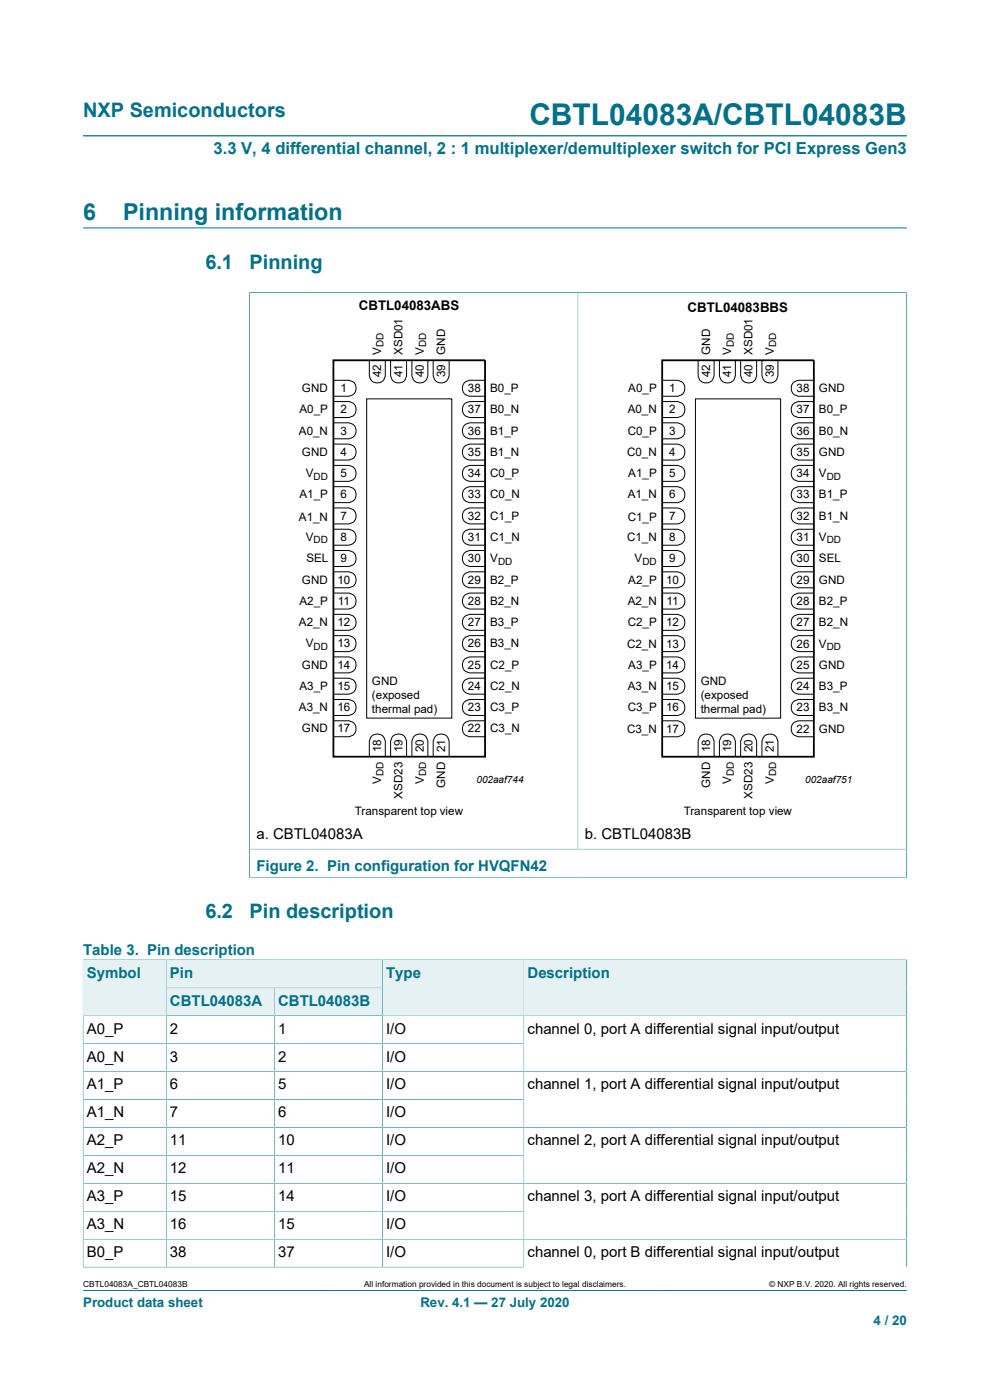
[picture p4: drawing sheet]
<svg xmlns="http://www.w3.org/2000/svg" width="210mm" height="297mm" viewBox="0 0 210 297" stroke-linecap="round" stroke-linejoin="round" font-family="sans-serif">
<path d="M17.6 28.8h174.8M17.6 48.3h174.8M52.8 62h139.5M52.9 62v124.3M122.6 62v118.1M192.3 62v124.3M52.8 186.2h139.5M52.9 180.1h139.4M35.3 203.6h45.8v6h-45.8zM17.6 273.8h174.8" fill="none" stroke="#007088" stroke-width=".21"/>
<g fill="none" stroke="#000" stroke-width=".21">
<path d="M78.3 76.4v3.1a1.69 1.69 0 0 0 1.7 1.7 1.69 1.69 0 0 0 1.7-1.7v-3.1M82.9 76.4v3.1a1.69 1.69 0 0 0 1.7 1.7 1.69 1.69 0 0 0 1.6-1.7v-3.1M87.4 76.4v3.1a1.69 1.69 0 0 0 1.7 1.7 1.69 1.69 0 0 0 1.7-1.7v-3.1M91.9 76.4v3.1a1.69 1.69 0 0 0 1.7 1.7 1.69 1.69 0 0 0 1.7-1.7v-3.1M148.1 76.4v3.1a1.69 1.69 0 0 0 1.7 1.7 1.69 1.69 0 0 0 1.7-1.7v-3.1M152.6 76.4v3.1a1.69 1.69 0 0 0 1.7 1.7 1.69 1.69 0 0 0 1.7-1.7v-3.1M157.1 76.4v3.1a1.69 1.69 0 0 0 1.7 1.7 1.69 1.69 0 0 0 1.7-1.7v-3.1M161.6 76.4v3.1a1.69 1.69 0 0 0 1.7 1.7 1.69 1.69 0 0 0 1.7-1.7v-3.1M70.7 98.7h3.1a1.69 1.69 0 0 1 1.7 1.7 1.69 1.69 0 0 1-1.7 1.7h-3.1M70.7 94.2h3.1a1.69 1.69 0 0 1 1.7 1.7 1.69 1.69 0 0 1-1.7 1.7h-3.1M70.7 89.7h3.1a1.69 1.69 0 0 1 1.7 1.7 1.69 1.69 0 0 1-1.7 1.7h-3.1M70.7 85.2h3.1a1.69 1.69 0 0 1 1.7 1.7 1.69 1.69 0 0 1-1.7 1.7h-3.1"/>
<path d="M70.7 80.7h3.1a1.69 1.69 0 0 1 1.7 1.7 1.69 1.69 0 0 1-1.7 1.7h-3.1M77.8 84.6h18v67.7h-18zM102.9 98.7h-3.1a1.69 1.69 0 0 0-1.7 1.7 1.69 1.69 0 0 0 1.7 1.7h3.1M102.9 94.2h-3.1a1.69 1.69 0 0 0-1.7 1.7 1.69 1.69 0 0 0 1.7 1.7h3.1M102.9 89.7h-3.1a1.69 1.69 0 0 0-1.7 1.7 1.69 1.69 0 0 0 1.7 1.7h3.1M102.9 85.2h-3.1a1.69 1.69 0 0 0-1.7 1.7 1.69 1.69 0 0 0 1.7 1.7h3.1M102.9 80.7h-3.1a1.69 1.69 0 0 0-1.7 1.7 1.69 1.69 0 0 0 1.7 1.7h3.1M140.5 98.7h3.1a1.69 1.69 0 0 1 1.7 1.7 1.69 1.69 0 0 1-1.7 1.7h-3.1M140.5 94.2h3.1a1.69 1.69 0 0 1 1.7 1.7 1.69 1.69 0 0 1-1.7 1.7h-3.1M140.5 89.7h3.1a1.7 1.7 0 0 1 1.7 1.7 1.7 1.7 0 0 1-1.7 1.7h-3.1M140.5 85.2h3.1a1.69 1.69 0 0 1 1.7 1.7 1.69 1.69 0 0 1-1.7 1.7h-3.1M140.5 80.7h3.1a1.69 1.69 0 0 1 1.7 1.7 1.69 1.69 0 0 1-1.7 1.7h-3.1"/>
<path d="M147.5 84.6h18.1v67.7h-18.1zM172.6 98.7h-3.1a1.69 1.69 0 0 0-1.7 1.7 1.69 1.69 0 0 0 1.7 1.7h3.1M172.6 94.2h-3.1a1.69 1.69 0 0 0-1.7 1.7 1.69 1.69 0 0 0 1.7 1.7h3.1M172.6 89.7h-3.1a1.69 1.69 0 0 0-1.7 1.7 1.69 1.69 0 0 0 1.7 1.7h3.1M172.6 85.2h-3.1a1.69 1.69 0 0 0-1.7 1.7 1.69 1.69 0 0 0 1.7 1.7h3.1M172.6 80.7h-3.1a1.69 1.69 0 0 0-1.7 1.7 1.69 1.69 0 0 0 1.7 1.7h3.1M70.7 116.8h3.1a1.69 1.69 0 0 1 1.7 1.7 1.69 1.69 0 0 1-1.7 1.7h-3.1M70.7 112.3h3.1a1.69 1.69 0 0 1 1.7 1.7 1.69 1.69 0 0 1-1.7 1.7h-3.1M70.7 107.8h3.1a1.69 1.69 0 0 1 1.7 1.7 1.69 1.69 0 0 1-1.7 1.6h-3.1M70.7 103.2h3.1a1.69 1.69 0 0 1 1.7 1.7 1.69 1.69 0 0 1-1.7 1.7h-3.1M102.9 116.8h-3.1a1.69 1.69 0 0 0-1.7 1.7 1.69 1.69 0 0 0 1.7 1.7h3.1M102.9 112.3h-3.1a1.69 1.69 0 0 0-1.7 1.7 1.69 1.69 0 0 0 1.7 1.7h3.1"/>
<path d="M102.9 107.8h-3.1a1.69 1.69 0 0 0-1.7 1.7 1.69 1.69 0 0 0 1.7 1.6h3.1M102.9 103.2h-3.1a1.69 1.69 0 0 0-1.7 1.7 1.69 1.69 0 0 0 1.7 1.7h3.1M140.5 116.8h3.1a1.69 1.69 0 0 1 1.7 1.7 1.69 1.69 0 0 1-1.7 1.7h-3.1M140.5 112.3h3.1a1.69 1.69 0 0 1 1.7 1.7 1.69 1.69 0 0 1-1.7 1.7h-3.1M140.5 107.8h3.1a1.69 1.69 0 0 1 1.7 1.7 1.69 1.69 0 0 1-1.7 1.6h-3.1M140.5 103.2h3.1a1.69 1.69 0 0 1 1.7 1.7 1.69 1.69 0 0 1-1.7 1.7h-3.1M172.6 116.8h-3.1a1.69 1.69 0 0 0-1.7 1.7 1.69 1.69 0 0 0 1.7 1.7h3.1M172.6 112.3h-3.1a1.69 1.69 0 0 0-1.7 1.7 1.69 1.69 0 0 0 1.7 1.7h3.1M172.6 107.8h-3.1a1.69 1.69 0 0 0-1.7 1.7 1.69 1.69 0 0 0 1.7 1.6h3.1M172.6 103.2h-3.1a1.69 1.69 0 0 0-1.7 1.7 1.69 1.69 0 0 0 1.7 1.7h3.1M70.7 139.4h3.1a1.69 1.69 0 0 1 1.7 1.7 1.69 1.69 0 0 1-1.7 1.6h-3.1M70.7 134.8h3.1a1.69 1.69 0 0 1 1.7 1.7 1.69 1.69 0 0 1-1.7 1.7h-3.1"/>
<path d="M70.7 130.3h3.1a1.69 1.69 0 0 1 1.7 1.7 1.69 1.69 0 0 1-1.7 1.7h-3.1M70.7 125.8h3.1a1.69 1.69 0 0 1 1.7 1.7 1.69 1.69 0 0 1-1.7 1.7h-3.1M70.7 121.3h3.1a1.69 1.69 0 0 1 1.7 1.7 1.69 1.69 0 0 1-1.7 1.7h-3.1M102.9 139.4h-3.1a1.69 1.69 0 0 0-1.7 1.7 1.69 1.69 0 0 0 1.7 1.6h3.1M102.9 134.8h-3.1a1.69 1.69 0 0 0-1.7 1.7 1.69 1.69 0 0 0 1.7 1.7h3.1M102.9 130.3h-3.1a1.69 1.69 0 0 0-1.7 1.7 1.69 1.69 0 0 0 1.7 1.7h3.1M102.9 125.8h-3.1a1.69 1.69 0 0 0-1.7 1.7 1.69 1.69 0 0 0 1.7 1.7h3.1M102.9 121.3h-3.1a1.69 1.69 0 0 0-1.7 1.7 1.69 1.69 0 0 0 1.7 1.7h3.1M140.5 139.4h3.1a1.69 1.69 0 0 1 1.7 1.7 1.69 1.69 0 0 1-1.7 1.7h-3.1M140.5 134.9h3.1a1.69 1.69 0 0 1 1.7 1.6 1.69 1.69 0 0 1-1.7 1.7h-3.1M140.5 130.3h3.1a1.7 1.7 0 0 1 1.7 1.7 1.7 1.7 0 0 1-1.7 1.7h-3.1M140.5 125.8h3.1a1.69 1.69 0 0 1 1.7 1.7 1.69 1.69 0 0 1-1.7 1.7h-3.1"/>
<path d="M140.5 121.3h3.1a1.69 1.69 0 0 1 1.7 1.7 1.69 1.69 0 0 1-1.7 1.7h-3.1M172.6 139.4h-3.1a1.69 1.69 0 0 0-1.7 1.7 1.69 1.69 0 0 0 1.7 1.7h3.1M172.6 134.9h-3.1a1.69 1.69 0 0 0-1.7 1.6 1.69 1.69 0 0 0 1.7 1.7h3.1M172.6 130.3h-3.1a1.69 1.69 0 0 0-1.7 1.7 1.69 1.69 0 0 0 1.7 1.7h3.1M172.6 125.8h-3.1a1.69 1.69 0 0 0-1.7 1.7 1.69 1.69 0 0 0 1.7 1.7h3.1M172.6 121.3h-3.1a1.69 1.69 0 0 0-1.7 1.7 1.69 1.69 0 0 0 1.7 1.7h3.1M70.7 152.9h3.1a1.69 1.69 0 0 1 1.7 1.7 1.69 1.69 0 0 1-1.7 1.7h-3.1M70.7 148.4h3.1a1.69 1.69 0 0 1 1.7 1.7 1.69 1.69 0 0 1-1.7 1.7h-3.1M70.7 143.9h3.1a1.69 1.69 0 0 1 1.7 1.7 1.69 1.69 0 0 1-1.7 1.7h-3.1M102.9 152.9h-3.1a1.69 1.69 0 0 0-1.7 1.7 1.69 1.69 0 0 0 1.7 1.7h3.1M102.9 148.4h-3.1a1.69 1.69 0 0 0-1.7 1.7 1.69 1.69 0 0 0 1.7 1.7h3.1M102.9 143.9h-3.1a1.69 1.69 0 0 0-1.7 1.7 1.69 1.69 0 0 0 1.7 1.7h3.1"/>
<path d="M140.5 152.9h3.1a1.69 1.69 0 0 1 1.7 1.7 1.69 1.69 0 0 1-1.7 1.7h-3.1M140.5 148.4h3.1a1.69 1.69 0 0 1 1.7 1.7 1.69 1.69 0 0 1-1.7 1.7h-3.1M140.5 143.9h3.1a1.69 1.69 0 0 1 1.7 1.7 1.69 1.69 0 0 1-1.7 1.7h-3.1M172.6 152.9h-3.1a1.69 1.69 0 0 0-1.7 1.7 1.69 1.69 0 0 0 1.7 1.7h3.1M172.6 148.4h-3.1a1.69 1.69 0 0 0-1.7 1.7 1.69 1.69 0 0 0 1.7 1.7h3.1M172.6 143.9h-3.1a1.69 1.69 0 0 0-1.7 1.7 1.69 1.69 0 0 0 1.7 1.7h3.1M78.3 160.5v-3.1a1.69 1.69 0 0 1 1.7-1.7 1.69 1.69 0 0 1 1.7 1.7v3.1M82.9 160.5v-3.1a1.69 1.69 0 0 1 1.7-1.7 1.69 1.69 0 0 1 1.6 1.7v3.1M87.4 160.5v-3.1a1.69 1.69 0 0 1 1.7-1.7 1.69 1.69 0 0 1 1.7 1.7v3.1M91.9 160.5v-3.1a1.69 1.69 0 0 1 1.7-1.7 1.69 1.69 0 0 1 1.7 1.7v3.1M148.1 160.5v-3.1a1.69 1.69 0 0 1 1.7-1.7 1.69 1.69 0 0 1 1.7 1.7v3.1M152.6 160.5v-3.1a1.69 1.69 0 0 1 1.7-1.7 1.69 1.69 0 0 1 1.7 1.7v3.1"/>
<path d="M157.1 160.5v-3.1a1.69 1.69 0 0 1 1.7-1.7 1.69 1.69 0 0 1 1.7 1.7v3.1M161.6 160.5v-3.1a1.69 1.69 0 0 1 1.7-1.7 1.69 1.69 0 0 1 1.7 1.7v3.1"/>
</g>
<path d="M70.7 76.4h32.2v84.1h-32.2zM140.5 76.4h32.1v84.1h-32.1z" fill="none" stroke="#000" stroke-width=".38"/>
<path d="M35.3 203.7h45.8v5.8h-45.8z" fill="#e6f1f3"/>
<path d="M17.6 203.6v11.9h17.7v-11.9h-17.7" fill="none" stroke="#007088" stroke-width=".21"/>
<g fill="#e6f1f3">
<path d="M17.7 203.7h17.5v11.7h-17.5z"/>
<path d="M35.3 209.6h22.8v5.8h-22.8z"/>
</g>
<path d="M35.3 209.6h22.9v5.9h-22.9z" fill="none" stroke="#007088" stroke-width=".21"/>
<path d="M58.3 209.6h22.8v5.8h-22.8z" fill="#e6f1f3"/>
<path d="M81.1 209.6h-22.9v5.9h52.9v-11.9h-30v11.9" fill="none" stroke="#007088" stroke-width=".21"/>
<path d="M81.2 203.7h29.9v11.7h-29.9z" fill="#e6f1f3"/>
<path d="M192.3 203.6v11.9h-81.2v-11.9h81.2" fill="none" stroke="#007088" stroke-width=".21"/>
<path d="M111.2 203.7h81v11.7h-81z" fill="#e6f1f3"/>
<g fill="none" stroke="#007088" stroke-width=".21">
<path d="M35.3 215.5v53.3M58.2 215.5v53.3M81.1 215.5v53.3M111.1 215.5v53.3h-93.5M17.6 221.4h93.5M17.6 227.3h174.7M17.6 233.3h93.5M17.6 239.2h174.7M17.6 245.1h93.5M17.6 251h174.7M17.6 257h93.5M17.6 262.9h174.7"/>
<path d="M192.3 268.8v-53.3h-174.7v53.4"/>
</g>
<text font-size="6.3" fill="#007088" x="112.3" y="26.6">CBTL04083A/CBTL04083B</text>
<g font-size="4.9" fill="#007088">
<text x="17.6" y="46.6">6</text>
<text x="26.1" y="46.6">Pinning information</text>
</g>
<g font-size="4.2" fill="#007088">
<text x="17.6" y="24.8">NXP Semiconductors</text>
<text x="43.6" y="57.1">6.1</text>
<text x="52.9" y="57.1">Pinning</text>
<text x="43.6" y="194.8">6.2</text>
<text x="52.9" y="194.8">Pin description</text>
</g>
<text font-size="3.5" fill="#007088" x="45.3" y="32.6">3.3 V, 4 differential channel, 2 : 1 multiplexer/demultiplexer switch for PCI Express Gen3</text>
<g font-size="3.2">
<text x="54.4" y="178">a. CBTL04083A</text>
<text x="124.1" y="178">b. CBTL04083B</text>
<text x="18.4" y="219.3">A0_P</text>
<text x="36.1" y="219.3">2</text>
<text x="59" y="219.3">1</text>
<text x="81.9" y="219.3">I/O</text>
<text x="111.9" y="219.3">channel 0, port A differential signal input/output</text>
<text x="18.4" y="225.2">A0_N</text>
<text x="36.1" y="225.2">3</text>
<text x="59" y="225.2">2</text>
<text x="81.9" y="225.2">I/O</text>
<text x="18.4" y="231.1">A1_P</text>
<text x="36.1" y="231.1">6</text>
<text x="59" y="231.1">5</text>
<text x="81.9" y="231.1">I/O</text>
<text x="111.9" y="231.1">channel 1, port A differential signal input/output</text>
<text x="18.4" y="237">A1_N</text>
<text x="36.1" y="237">7</text>
<text x="59" y="237">6</text>
<text x="81.9" y="237">I/O</text>
<text x="18.4" y="243">A2_P</text>
<text x="36.1" y="243">11</text>
<text x="59" y="243">10</text>
<text x="81.9" y="243">I/O</text>
<text x="111.9" y="243">channel 2, port A differential signal input/output</text>
<text x="18.4" y="248.9">A2_N</text>
<text x="36.1" y="248.9">12</text>
<text x="59" y="248.9">11</text>
<text x="81.9" y="248.9">I/O</text>
<text x="18.4" y="254.8">A3_P</text>
<text x="36.1" y="254.8">15</text>
<text x="59" y="254.8">14</text>
<text x="81.9" y="254.8">I/O</text>
<text x="111.9" y="254.8">channel 3, port A differential signal input/output</text>
<text x="18.4" y="260.8">A3_N</text>
<text x="36.1" y="260.8">16</text>
<text x="59" y="260.8">15</text>
<text x="81.9" y="260.8">I/O</text>
<text x="18.4" y="266.7">B0_P</text>
<text x="36.1" y="266.7">38</text>
<text x="59" y="266.7">37</text>
<text x="81.9" y="266.7">I/O</text>
<text x="111.9" y="266.7">channel 0, port B differential signal input/output</text>
</g>
<g font-size="3.2" fill="#007088">
<text x="54.4" y="184.7">Figure 2. Pin configuration for HVQFN42</text>
<text x="17.6" y="202.5">Table 3. Pin description</text>
<text x="18.4" y="207.4">Symbol</text>
<text x="36.1" y="207.4">Pin</text>
<text x="81.9" y="207.4">Type</text>
<text x="111.9" y="207.4">Description</text>
<text x="36.1" y="213.3">CBTL04083A</text>
<text x="59" y="213.3">CBTL04083B</text>
</g>
<g font-size="2.8">
<text x="76.1" y="65.8">CBTL04083ABS</text>
<text x="145.8" y="66.2">CBTL04083BBS</text>
</g>
<g font-size="2.8" fill="#007088">
<text x="17.6" y="277.3">Product data sheet</text>
<text x="89.2" y="277.3">Rev. 4.1 — 27 July 2020</text>
<text x="185.3" y="281">4 / 20</text>
</g>
<g font-size="2.5">
<text x="80.9" y="75.3" transform="rotate(-90 80.9 75.3)">V</text>
<text x="85.4" y="75.3" transform="rotate(-90 85.4 75.3)">XSD01</text>
<text x="89.9" y="75.3" transform="rotate(-90 89.9 75.3)">V</text>
<text x="94.4" y="75.3" transform="rotate(-90 94.4 75.3)">GND</text>
<text x="150.6" y="75.3" transform="rotate(-90 150.6 75.3)">GND</text>
<text x="155.1" y="75.3" transform="rotate(-90 155.1 75.3)">V</text>
<text x="159.6" y="75.3" transform="rotate(-90 159.6 75.3)">XSD01</text>
<text x="164.1" y="75.3" transform="rotate(-90 164.1 75.3)">V</text>
<text x="64" y="83.2">GND</text>
<text x="72.2" y="83.2">1</text>
<text x="80.9" y="80" transform="rotate(-90 80.9 80)">42</text>
<text x="85.4" y="80" transform="rotate(-90 85.4 80)">41</text>
<text x="89.9" y="80" transform="rotate(-90 89.9 80)">40</text>
<text x="94.4" y="80" transform="rotate(-90 94.4 80)">39</text>
<text x="99.2" y="83.2">38</text>
<text x="104" y="83.2">B0_P</text>
<text x="133.3" y="83.2">A0_P</text>
<text x="142" y="83.2">1</text>
<text x="150.6" y="80" transform="rotate(-90 150.6 80)">42</text>
<text x="155.1" y="80" transform="rotate(-90 155.1 80)">41</text>
<text x="159.6" y="80" transform="rotate(-90 159.6 80)">40</text>
<text x="164.1" y="80" transform="rotate(-90 164.1 80)">39</text>
<text x="169" y="83.2">38</text>
<text x="173.7" y="83.2">GND</text>
<text x="63.5" y="87.7">A0_P</text>
<text x="72.2" y="87.7">2</text>
<text x="99.2" y="87.7">37</text>
<text x="104" y="87.7">B0_N</text>
<text x="133.1" y="87.7">A0_N</text>
<text x="142" y="87.7">2</text>
<text x="169" y="87.7">37</text>
<text x="173.7" y="87.7">B0_P</text>
<text x="63.4" y="92.2">A0_N</text>
<text x="72.2" y="92.2">3</text>
<text x="99.2" y="92.2">36</text>
<text x="104" y="92.2">B1_P</text>
<text x="133.1" y="92.2">C0_P</text>
<text x="142" y="92.2">3</text>
<text x="169" y="92.2">36</text>
<text x="173.7" y="92.2">B0_N</text>
<text x="64" y="96.7">GND</text>
<text x="64.9" y="101.2">V</text>
<text x="72.2" y="101.2">5</text>
<text x="72.2" y="96.7">4</text>
<text x="99.2" y="101.2">34</text>
<text x="99.2" y="96.7">35</text>
<text x="104" y="96.7">B1_N</text>
<text x="104" y="101.2">C0_P</text>
<text x="133" y="96.7">C0_N</text>
<text x="133.3" y="101.2">A1_P</text>
<text x="142" y="101.2">5</text>
<text x="142" y="96.7">4</text>
<text x="169" y="101.2">34</text>
<text x="169" y="96.7">35</text>
<text x="173.7" y="96.7">GND</text>
<text x="173.7" y="101.2">V</text>
<text x="63.5" y="105.7">A1_P</text>
<text x="72.2" y="105.7">6</text>
<text x="99.2" y="105.7">33</text>
<text x="104" y="105.7">C0_N</text>
<text x="133.1" y="105.7">A1_N</text>
<text x="142" y="105.7">6</text>
<text x="169" y="105.7">33</text>
<text x="173.7" y="105.7">B1_P</text>
<text x="63.4" y="110.5">A1_N</text>
<text x="72.2" y="110.2">7</text>
<text x="99.2" y="110.2">32</text>
<text x="104" y="110.2">C1_P</text>
<text x="133.1" y="110.5">C1_P</text>
<text x="142" y="110.3">7</text>
<text x="169" y="110.3">32</text>
<text x="173.7" y="110.3">B1_N</text>
<text x="64.9" y="114.8">V</text>
<text x="65" y="119.3">SEL</text>
<text x="72.2" y="119.3">9</text>
<text x="72.2" y="114.8">8</text>
<text x="99.2" y="119.3">30</text>
<text x="99.2" y="114.8">31</text>
<text x="104" y="114.8">C1_N</text>
<text x="104" y="119.3">V</text>
<text x="133" y="114.8">C1_N</text>
<text x="134.6" y="119.3">V</text>
<text x="142" y="119.3">9</text>
<text x="142" y="114.8">8</text>
<text x="169" y="119.3">30</text>
<text x="169" y="114.8">31</text>
<text x="173.7" y="114.8">V</text>
<text x="173.7" y="119.3">SEL</text>
<text x="64" y="123.8">GND</text>
<text x="71.6" y="123.8">10</text>
<text x="99.2" y="123.8">29</text>
<text x="104" y="123.8">B2_P</text>
<text x="133.3" y="123.8">A2_P</text>
<text x="141.3" y="123.8">10</text>
<text x="169" y="123.8">29</text>
<text x="173.7" y="123.8">GND</text>
<text x="63.5" y="128.3">A2_P</text>
<text x="71.7" y="128.3">11</text>
<text x="99.2" y="128.3">28</text>
<text x="104" y="128.3">B2_N</text>
<text x="133.1" y="128.4">A2_N</text>
<text x="141.4" y="128.4">11</text>
<text x="169" y="128.4">28</text>
<text x="173.7" y="128.4">B2_P</text>
<text x="63.4" y="132.9">A2_N</text>
<text x="64.9" y="137.4">V</text>
<text x="71.6" y="137.4">13</text>
<text x="71.6" y="132.9">12</text>
<text x="99.2" y="137.4">26</text>
<text x="99.2" y="132.9">27</text>
<text x="104" y="132.9">B3_P</text>
<text x="104" y="137.4">B3_N</text>
<text x="133" y="137.4">C2_N</text>
<text x="133.1" y="132.9">C2_P</text>
<text x="141.3" y="137.4">13</text>
<text x="141.3" y="132.9">12</text>
<text x="169" y="137.4">26</text>
<text x="169" y="132.9">27</text>
<text x="173.7" y="132.9">B2_N</text>
<text x="173.7" y="137.4">V</text>
<text x="64" y="141.9">GND</text>
<text x="71.6" y="141.9">14</text>
<text x="99.2" y="141.9">25</text>
<text x="104" y="141.9">C2_P</text>
<text x="133.3" y="141.9">A3_P</text>
<text x="141.3" y="141.9">14</text>
<text x="169" y="141.9">25</text>
<text x="173.7" y="141.9">GND</text>
<text x="63.5" y="146.4">A3_P</text>
<text x="71.6" y="146.4">15</text>
<text x="78.9" y="145.3">GND</text>
<text x="78.9" y="148.3">(exposed</text>
<text x="99.2" y="146.4">24</text>
<text x="104" y="146.4">C2_N</text>
<text x="133.1" y="146.4">A3_N</text>
<text x="141.3" y="146.4">15</text>
<text x="148.6" y="145.3">GND</text>
<text x="148.6" y="148.3">(exposed</text>
<text x="169" y="146.4">24</text>
<text x="173.7" y="146.4">B3_P</text>
<text x="63.4" y="150.9">A3_N</text>
<text x="64" y="155.4">GND</text>
<text x="71.6" y="155.4">17</text>
<text x="71.6" y="150.9">16</text>
<text x="78.9" y="151.3">thermal pad)</text>
<text x="99.2" y="155.4">22</text>
<text x="99.2" y="150.9">23</text>
<text x="104" y="150.9">C3_P</text>
<text x="104" y="155.4">C3_N</text>
<text x="133" y="155.4">C3_N</text>
<text x="133.1" y="150.9">C3_P</text>
<text x="141.3" y="155.4">17</text>
<text x="141.3" y="150.9">16</text>
<text x="148.6" y="151.3">thermal pad)</text>
<text x="169" y="155.4">22</text>
<text x="169" y="150.9">23</text>
<text x="173.7" y="150.9">B3_N</text>
<text x="173.7" y="155.4">GND</text>
<text x="80.9" y="159.6" transform="rotate(-90 80.9 159.6)">18</text>
<text x="85.4" y="159.6" transform="rotate(-90 85.4 159.6)">19</text>
<text x="89.9" y="159.6" transform="rotate(-90 89.9 159.6)">20</text>
<text x="94.4" y="159.6" transform="rotate(-90 94.4 159.6)">21</text>
<text x="150.6" y="159.6" transform="rotate(-90 150.6 159.6)">18</text>
<text x="155.1" y="159.6" transform="rotate(-90 155.1 159.6)">19</text>
<text x="159.6" y="159.6" transform="rotate(-90 159.6 159.6)">20</text>
<text x="164.1" y="159.6" transform="rotate(-90 164.1 159.6)">21</text>
<text x="80.9" y="166.3" transform="rotate(-90 80.9 166.3)">V</text>
<text x="89.9" y="166.3" transform="rotate(-90 89.9 166.3)">V</text>
<text x="94.4" y="167.1" transform="rotate(-90 94.4 167.1)">GND</text>
<text x="150.6" y="167.1" transform="rotate(-90 150.6 167.1)">GND</text>
<text x="155.1" y="166.3" transform="rotate(-90 155.1 166.3)">V</text>
<text x="164.1" y="166.3" transform="rotate(-90 164.1 166.3)">V</text>
<text x="75.3" y="172.9">Transparent top view</text>
<text x="85.4" y="169.4" transform="rotate(-90 85.4 169.4)">XSD23</text>
<text x="145" y="172.9">Transparent top view</text>
<text x="159.6" y="169.4" transform="rotate(-90 159.6 169.4)">XSD23</text>
</g>
<g font-size="2.1">
<text x="81.3" y="73.6" transform="rotate(-90 81.3 73.6)">DD</text>
<text x="90.4" y="73.6" transform="rotate(-90 90.4 73.6)">DD</text>
<text x="155.6" y="73.6" transform="rotate(-90 155.6 73.6)">DD</text>
<text x="164.6" y="73.6" transform="rotate(-90 164.6 73.6)">DD</text>
<text x="66.5" y="101.7">DD</text>
<text x="175.4" y="101.7">DD</text>
<text x="66.5" y="115.3">DD</text>
<text x="105.6" y="119.8">DD</text>
<text x="136.3" y="119.8">DD</text>
<text x="175.4" y="115.3">DD</text>
<text x="66.5" y="137.9">DD</text>
<text x="175.4" y="137.9">DD</text>
<text x="81.3" y="164.7" transform="rotate(-90 81.3 164.7)">DD</text>
<text x="90.4" y="164.7" transform="rotate(-90 90.4 164.7)">DD</text>
<text x="101.1" y="166.1">002aaf744</text>
<text x="155.6" y="164.7" transform="rotate(-90 155.6 164.7)">DD</text>
<text x="164.6" y="164.7" transform="rotate(-90 164.6 164.7)">DD</text>
<text x="170.8" y="166.1">002aaf751</text>
</g>
<g font-size="1.8">
<text x="17.6" y="273.1">CBTL04083A_CBTL04083B</text>
<text x="77.2" y="273.1">All information provided in this document is subject to legal disclaimers.</text>
<text x="163.2" y="273.1">© NXP B.V. 2020. All rights reserved.</text>
</g>
</svg>
